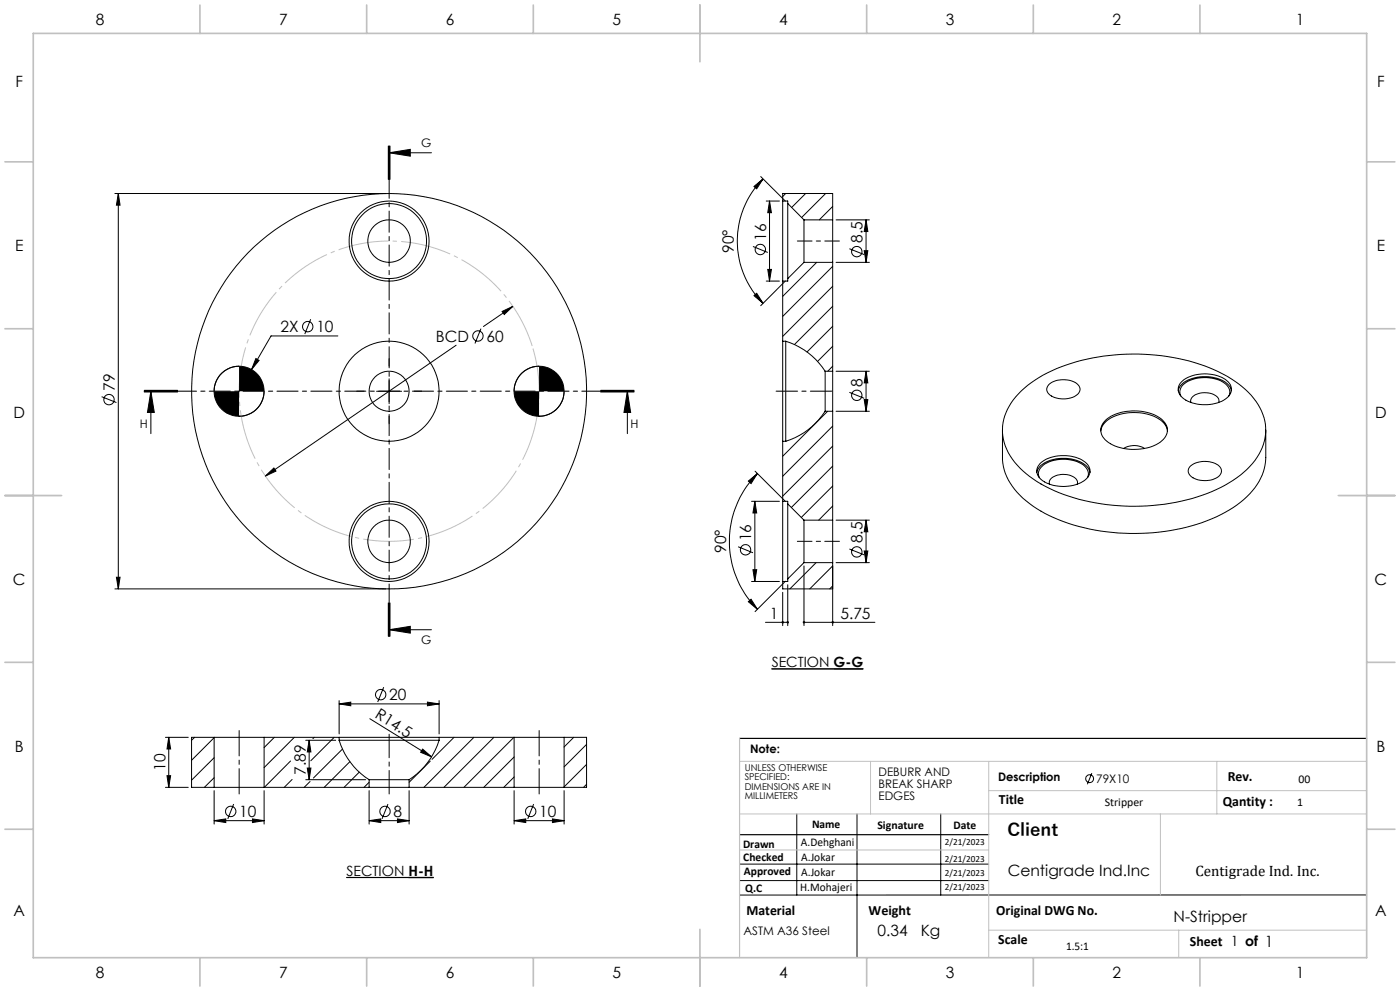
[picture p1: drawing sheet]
<svg xmlns="http://www.w3.org/2000/svg" width="420mm" height="297mm" viewBox="0 0 420 297" stroke-linecap="round" stroke-linejoin="round" font-family="sans-serif">
<g fill="none" stroke="#000" stroke-width=".3">
<path d="M34.5 58h81.2M35.5 58l.5 3.5h-1.1zM35.5 58v118.5M116.5 43.8v10M116.7 45.8l6.4-1v2zM116.7 45.8h12.7M116.7 43.8v10M117 43.8v10M226.2 55.9l2.7-2.3-1.9 3zM228.2 52.9l7.4 7.4M228.9 53.6a26.4 26.4 0 0 0 0 37.3M235.7 58l-.9 .9"/>
<path d="M241.7 58l-4.2 4.2M247.7 58l-7.2 7.2M225.9 73.9l4.4 1.8M229.9 60.3h3.9M230.9 60.3l.5 3.4h-1.1zM230.9 60.3v23.9M234.8 60.3v23.9M234.8 60.3h1.5v.7M234.8 60.3v-2.3h15v7.9M236.3 61v22.5M236.3 61l4.9 4.9M241.2 65.9v12.7"/>
<path d="M241.2 78.6l-4.9 4.9M241.2 65.9h8.6M241.2 78.6h8.6M245 78.6l-10.2 10.2M249.8 65.9v12.7M249.8 78.6v32.7M249.8 79.8l-15 15M249.8 61.9l-4 4M250.8 65.9h10M250.8 78.6h10M254.8 74.5l4.5 1.8M259.3 75.1h1.1l-.6 3.5z"/>
<path d="M259.8 65.9v12.7M259.8 65.9l.6 3.5h-1.1zM93.2 95.7l-1.8 4.4M144.3 98.5l-1.8 4.4M150.6 93.3l3.2-1.5-2.5 2.5zM153.8 91.8l-8.8 6.1M226.2 88.6l.8-.7 1.9 3zM229.9 84.2h3.9M230.3 80.7h1.1l-.5 3.5zM234.8 84.2v18.1M235.6 84.2l-7.4 7.4M236.3 83.5v.7h-1.5"/>
<path d="M249.8 85.8l-15 15M249.8 91.8l-11.5 11.5M249.8 97.8l-7.7 7.7M30.5 118.9l4.4 1.7M43.3 117.2h10M43.3 117h10M43.3 117.5h10M45.3 117.3l1 6.3h-2.1zM45.3 117.3v12.7M71.7 109.7a7.5 7.5 0 0 0-7.5 7.6M75.5 110.8l-7.5 13M76.8 107.5l.9 .5-2.2 2.8z"/>
<path d="M79.2 117.3a7.5 7.5 0 0 1-7.5 7.4M101.4 100.7h-20.1l-5.8 10.1M113 117.3h7.5M116.7 113.5v7.5M136.8 103.5l-57.2 39.2M161.7 109.7a7.5 7.5 0 0 0-7.5 7.6M169.2 117.3a7.5 7.5 0 0 1-7.5 7.4M180.2 117.2h10M180.2 117h10M180.2 117.5h10M188.2 117.3l1 6.3h-2zM188.2 117.3v12.7"/>
<path d="M234.8 102.3v30M234.8 102.3h.9M235.7 102.3a21.7 21.7 0 0 1 11.8 9M235.7 102.3v30M247.5 111.3v12M247.5 111.3h2.3M249.8 111.3v12M249.8 103.8l-4.5 4.5M249.8 109.7l-1.5 1.6M250.8 111.3h10M254.8 117.6l4.5 1.8M259.3 119.8h1l-.5 3.5z"/>
<path d="M259.8 111.3l.5 3.5h-1zM259.8 111.3v12M306.4 117.2a44.9 44.9 0 0 1 24.8-10.5 61.3 61.3 0 0 1 37 6.1 21.8 21.8 0 0 1 11.2 13.3 16 16 0 0 1-6.3 15.4 47.1 47.1 0 0 1-25.5 9.8 60.3 60.3 0 0 1-35.3-6.2 22.6 22.6 0 0 1-11-12.4 15.2 15.2 0 0 1 5.1-15.5zM314.9 115a7.2 7.2 0 0 1 8.7 .5 2.19 2.19 0 0 1-1.3 3.3 7.3 7.3 0 0 1-7.9-1 1.93 1.93 0 0 1 .5-2.8zM353.5 117.1a5.6 5.6 0 0 1 4.9-3.9 11.3 11.3 0 0 1 10.1 2.1l.6 .8 .3 1M354.2 118.7a3.4 3.4 0 0 1 2.2-4.4 11.4 11.4 0 0 1 11.3 .8 2.87 2.87 0 0 1 1 3.6M354.4 114.5a11.3 11.3 0 0 1 14.1 0 3.2 3.2 0 0 1-.9 5.1 11.6 11.6 0 0 1-13.2-.8 2.95 2.95 0 0 1 0-4.3zM234.8 132.3v17.9M234.8 132.3h.9M247.5 123.3a21.7 21.7 0 0 1-11.8 9M247.5 123.3h2.3M248.3 123.3l-13.5 13.4"/>
<path d="M249.8 123.3v32.6M249.8 127.7l-15 15M249.8 133.7l-15 15M249.8 139.7l-12.4 12.4M250.8 123.3h10M300.7 128.9v8.2a17 17 0 0 0 7.1 13 49.4 49.4 0 0 0 27.6 9.6 59.5 59.5 0 0 0 33.4-6.8 21 21 0 0 0 10.7-13.6l.2-2v-8.4M312 139a11.4 11.4 0 0 1 14.1 0 3.2 3.2 0 0 1-.9 5.1 11.7 11.7 0 0 1-13.2-.8 2.95 2.95 0 0 1 0-4.3zM330.2 129.1a6.5 6.5 0 0 1 5.3-4.7 14.2 14.2 0 0 1 13.6 2.3l.9 1.5 .2 .9M331.7 125.9a14.7 14.7 0 0 1 14.6-1.6 5.5 5.5 0 0 1 3.9 5 6.9 6.9 0 0 1-5.6 4.8 14.7 14.7 0 0 1-13.1-2.3 3.8 3.8 0 0 1 .2-5.9zM337.1 134.4a6 6 0 0 1 6.3 0M357 139.8a7.1 7.1 0 0 1 9 .2 2.18 2.18 0 0 1-1.3 3.3 7.2 7.2 0 0 1-7.8-1l-.5-1.1zM357.3 120.6a2.45 2.45 0 0 1 2.3-2.7 5.5 5.5 0 0 1 6 1.7v1"/>
<path d="M79.6 142.7l2.6-2.4 .6 .9zM224.5 144.2l2.7-2.3-1.9 3zM225.5 150.2h8.3M226.4 150.2l.6 3.5h-1.1zM226.4 150.2v24.1M226.5 141.2l9.1 9.1M227.2 141.9a28.8 28.8 0 0 0 0 40.7M234.8 150.2v24.1M234.8 150.2h1.5v.8M236.3 151v22.5M236.3 151l4.9 4.9M241.2 155.9v12.7"/>
<path d="M241.2 155.9h8.6M249.8 155.9v12.7M249.8 145.7l-9.4 9.4M249.8 151.7l-4.2 4.2M250.8 155.9h10M259.8 155.9l.5 3.5h-1zM259.8 155.9v12.7M311 141.6a5.6 5.6 0 0 1 4.9-3.9 10.8 10.8 0 0 1 10.5 2.5l.6 1.4M311.8 143.2a3.3 3.3 0 0 1 2.2-4.4 10.9 10.9 0 0 1 11.6 1.2 2.73 2.73 0 0 1 .6 3.2M314.9 145.1a2.09 2.09 0 0 1 1.8-2.5 5.4 5.4 0 0 1 6.4 1.5l.1 1M34.5 176.5h81.2M34.9 173h1.1l-.5 3.5z"/>
<path d="M221.4 163.9l4.5 1.8M225.5 174.3h8.3M225.9 170.7h1.1l-.6 3.6zM234.8 174.3v2.2h15M234.8 177.5v10M235.6 174.2l-9.1 9.1M236.3 173.5v.8h-1.5M236.3 175.3v12.2M241.2 168.6h8.6M241.2 168.6l-4.9 4.9M241.2 169.6v17.9M244.8 168.6l-7.8 7.9"/>
<path d="M249.8 168.6v18.9M249.8 169.6l-6.9 6.9M249.8 175.6l-.9 .9M250.8 168.6h10M254.8 164.5l4.5 1.8M259.3 165.1h1l-.5 3.5zM116.5 180.7v10M116.7 188.7l6.4-1v2.1zM116.7 188.7h12.7M116.7 180.7v10M117 180.7v10zM224.5 180.3l.8-.7 1.9 3z"/>
<path d="M229.7 186.5h6.6M241.2 186.5h21.3M101.7 211l3.5-.6v1.1zM101.7 210v10M101.7 211h30M110.9 215.4l18.6 11.4M115.1 205.9l-1.8 4.5M128.2 210.4l3.5 .6-3.5 .5zM131.7 210v10M231.5 200.4h27.4M49.6 221h6.9M49.6 236h6.9"/>
<path d="M50.1 232.5h1.1l-.6 3.5zM50.6 221v15M50.6 221l.6 3.5h-1.1zM58.4 221l-.9 .9M64.2 237v10M64.2 221.1l-6.7 6.8M64.2 227.1l-6.7 6.7M64.2 233.1l-2.9 2.9M64.2 221h15M64.2 236h15M64.2 221v15M64.2 221h-6.7v15h6.7"/>
<path d="M79.2 237v10M79.2 221v15M79.2 221h22.5M79.2 236h31.5M82.3 221l-3.1 3M87.2 222.1l-8 7.9M87.2 228.1l-7.9 7.9M87.6 233.6l-2.3 2.4M88.3 221l-1 1M91.7 233.7h18M91.7 221.9h9M92.2 230.2h1.1l-.6 3.5z"/>
<path d="M92.7 221.9l.6 3.5h-1.1zM92.7 221.9v11.8M93 234.2l-1.7 1.8M94.3 221l-.4 .4M100.3 221l-7.1 7M101.7 221.9h30M101.7 221h30M101.7 221.9a21.7 21.7 0 0 0 9 11.8M101.7 221v.9M102.7 224.5l-8.7 8.7M105 228.3l-7.7 7.7M107.8 231.4l-4.6 4.6"/>
<path d="M110.7 237v10M110.7 234.5l-1.5 1.5M110.7 233.7h12M110.7 236h12M110.7 233.7v2.3M122.7 237v10M122.7 233.7v2.3M122.7 236h31.5M126.8 224.5l2.7 2.3-3.3-1.3zM129.1 228.1l-6.4 6.4M131.7 221.9a21.7 21.7 0 0 1-9 11.8M131.7 221v.9"/>
<path d="M131.7 221h22.5M136.2 221l-6.6 6.6M142.2 221l-15 15M148.2 221l-15 15M154.2 221l-15 15M154.2 226.9l-9.1 9.1M154.2 232.9l-3.1 3.1M154.2 221h15M154.2 236h15M154.2 221v15M154.2 237v10M169.2 221v15"/>
<path d="M169.2 221h6.8v15h-6.8M169.2 237v10M172.1 221l-2.9 2.9M176 223.1l-6.8 6.7M176 229.1l-6.8 6.7M176 235.1l-.9 .9M327.6 231.7l-1.4 3.4M64.2 246l3.5-.6v1.1zM64.2 246h15M70.1 241l-1.8 4.4M75.7 245.4l3.5 .6-3.5 .5zM110.7 246l3.5-.6v1.1z"/>
<path d="M110.7 246h12M116.4 241l-1.8 4.4M119.2 245.4l3.5 .6-3.5 .5zM154.2 246l3.5-.6v1.1zM154.2 246h15M160.1 241l-1.8 4.4M165.7 245.4l3.5 .6-3.5 .5zM221.9 259h74.7M239 243.9v24.3M257.1 243.9v43.1M282.2 243.9v24.3M104 263h26.1"/>
<path d="M104 263h18.5M221.9 263.9h74.7M410 268.2h-188.1"/>
<circle cx="116.7" cy="72.3" r="11.2"/>
<circle cx="116.7" cy="72.3" r="6.4"/>
<circle cx="116.7" cy="72.2" r="12"/>
<circle cx="228.1" cy="74.8" r="1.55"/>
<circle cx="257" cy="75.4" r="1.55"/>
<circle cx="92.3" cy="97.9" r="1.55"/>
<circle cx="32.7" cy="119.8" r="1.55"/>
<circle cx="71.7" cy="117.3" r="7.5"/>
<circle cx="116.7" cy="117.3" r="6"/>
<circle cx="116.7" cy="117.3" r="59.2"/>
<circle cx="116.7" cy="117.2" r="15"/>
<circle cx="143.4" cy="100.7" r="1.55"/>
<circle cx="161.7" cy="117.2" r="7.5"/>
<circle cx="257" cy="118.5" r="1.55"/>
<circle cx="116.7" cy="162.2" r="11.2"/>
<circle cx="116.7" cy="162.2" r="6.4"/>
<circle cx="116.7" cy="162.3" r="12"/>
<circle cx="223.7" cy="164.8" r="1.56"/>
<circle cx="257" cy="165.4" r="1.55"/>
<circle cx="114.2" cy="208.2" r="1.56"/>
<circle cx="326.9" cy="233.4" r="1.18"/>
<circle cx="69.2" cy="243.2" r="1.55"/>
<circle cx="115.5" cy="243.2" r="1.55"/>
<circle cx="159.2" cy="243.2" r="1.55"/>
</g>
<path d="M250.1 200.5h8.9M122.5 263h7.6" fill="none" stroke="#000" stroke-width=".4"/>
<path d="M159.8 104.1a45 45 0 0 0-75.4-18.1 45 45 0 0 0 20.7 74.7 45 45 0 0 0 55.3-54.4l-.6-2.2" fill="none" stroke="#c0c0c0" stroke-width=".3" stroke-dasharray="15.2 1.3 1.3 1.3" stroke-dashoffset="-.4" stroke-linecap="butt"/>
<path d="M109.2 117.2h-2.2M116.7 109.7v-2.2M124.2 117.2h2.3M116.7 124.7v2.3" fill="none" stroke="#000" stroke-width=".3" stroke-dasharray="15.2 1.3 1.3 1.3"/>
<path d="M251.8 72.2h-12.6M251.8 162.2h-12.6" fill="none" stroke="#000" stroke-width=".3" stroke-dasharray="15.2 1.3 1.3 1.3" stroke-dashoffset="10.8"/>
<path d="M232.8 117.2h16.8" fill="none" stroke="#000" stroke-width=".3" stroke-dasharray="15.2 1.3 1.3 1.3" stroke-dashoffset="8.8"/>
<path d="M71.7 237.9v-19M161.7 237.9v-19" fill="none" stroke="#000" stroke-width=".3" stroke-dasharray="15.2 1.3 1.3 1.3" stroke-dashoffset="7.6"/>
<path d="M116.7 237.9v-17.8" fill="none" stroke="#000" stroke-width=".3" stroke-dasharray="15.2 1.3 1.3 1.3" stroke-dashoffset="8.2"/>
<path d="M116.7 43.8v146.9M190.2 117.2h-146.9" fill="none" stroke="#000" stroke-width=".3" stroke-dasharray="6.3 1.3 1.3 1.3" stroke-dashoffset=".8"/>
<path d="M221.9 221.3h188.1M221.9 250.2h74.7" fill="none" stroke="#000" stroke-width=".35"/>
<path d="M221.9 228.2h188.1M261.2 228.2v15.7M296.6 228.2v58.8M296.6 237h113.4M365.1 228.2v15.7M221.9 243.9h188.1M221.9 254.7h74.7M348.1 243.9v24.3M296.6 278.8h113.4M353.6 278.8v8.2" fill="none" stroke="#c0c0c0" stroke-width=".3"/>
<path d="M221.9 221.3v65.7" fill="none" stroke="#c0c0c0" stroke-width=".35"/>
<g fill="none" stroke="#c0c0c0" stroke-width=".5">
<path d="M10 10h400v277h-400zM60 1.5v8.5M110 1.5v8.5M160 1.5v8.5M210 1.5v17M260 1.5v8.5M310 1.5v8.5M360 1.5v8.5M1.5 48.5h8.5M410 48.5h8.5M1.5 98.5h8.5M410 98.5h8.5"/>
<path d="M1.5 148.5h17M401.5 148.5h17M1.5 198.5h8.5M410 198.5h8.5M1.5 248.5h8.5M410 248.5h8.5M210 278.5v17M60 287v8.5M110 287v8.5M160 287v8.5M260 287v8.5M310 287v8.5"/>
<path d="M360 287v8.5"/>
</g>
<g fill="#000">
<path d="M126.8 224.5l2.7 2.3-3.3-1.3z"/>
<path d="M35.5 58l.5 3.5h-1.1zM34.9 173h1.1l-.5 3.5zM259.8 65.9l.6 3.5h-1.1zM259.3 75.1h1.1l-.6 3.5zM226.4 150.2l.6 3.5h-1.1zM225.9 170.7h1.1l-.6 3.6zM230.9 60.3l.5 3.4h-1.1zM230.3 80.7h1.1l-.5 3.5zM50.6 221l.6 3.5h-1.1zM50.1 232.5h1.1l-.6 3.5z"/>
<path d="M116.7 45.8l6.4-1v2zM116.7 188.7l6.4-1v2.1z"/>
<path d="M226.2 55.9l2.7-2.3-1.9 3zM226.2 88.6l.8-.7 1.9 3z"/>
<path d="M76.8 107.5l-1.3 3.3 2.2-2.8zM240.9 186.3l-.1 .2h.4h-.4a.37 .37 0 0 0 .5 .4 .37 .37 0 0 0 .2-.6 .37 .37 0 0 0-.6 0zM249.6 186.2a.37 .37 0 0 0 0 .6 .37 .37 0 0 0 .6-.3h-.4h.4l-.2-.3zM64.2 246l3.5-.6v1.1zM75.7 245.4l3.5 .6-3.5 .5zM110.7 246l3.5-.6v1.1zM119.2 245.4l3.5 .6-3.5 .5zM101.7 211l3.5-.6v1.1zM128.2 210.4l3.5 .6-3.5 .5z"/>
<path d="M154.2 117.3a7.5 7.5 0 0 0 7.5 7.4v-7.4zM161.7 109.7v7.6h7.5a7.5 7.5 0 0 0-7.5-7.6zM64.2 117.3a7.5 7.5 0 0 0 7.5 7.4v-7.4zM71.7 109.7v7.6h7.5a7.5 7.5 0 0 0-7.5-7.6z"/>
<path d="M188.2 117.3l1 6.3h-2zM45.3 117.3l1 6.3h-2.1z"/>
<path d="M79.6 142.7l3.2-1.5-.6-.9zM150.6 93.3l.7 1 2.5-2.5z"/>
<path d="M224.5 144.2l2.7-2.3-1.9 3zM224.5 180.3l.8-.7 1.9 3zM259.3 119.8h1l-.5 3.5zM259.8 111.3l.5 3.5h-1zM92.2 230.2h1.1l-.6 3.5zM92.7 221.9l.6 3.5h-1.1z"/>
<path d="M259.3 165.1h1l-.5 3.5zM259.8 155.9l.5 3.5h-1z"/>
<path d="M236.1 186.2a.36 .36 0 0 0 0 .6 .36 .36 0 0 0 .6-.3h-.4h.4l-.2-.3zM234.6 186.2l-.1 .3h.3h-.3a.37 .37 0 0 0 .4 .3 .37 .37 0 0 0 .2-.5 .37 .37 0 0 0-.5-.1zM165.7 245.4l3.5 .6-3.5 .5zM154.2 246l3.5-.6v1.1z"/>
</g>
<text font-size="5.3" x="302.2" y="250.7">Client</text>
<g font-size="4.7">
<text x="28.7" y="7.6">8</text>
<text x="83.7" y="7.6">7</text>
<text x="133.7" y="7.6">6</text>
<text x="183.7" y="7.6">5</text>
<text x="233.7" y="7.6">4</text>
<text x="283.7" y="7.6">3</text>
<text x="333.7" y="7.6">2</text>
<text x="388.7" y="7.6">1</text>
<text x="4.6" y="26.1">F</text>
<text x="413.1" y="26.1">F</text>
<text x="4.5" y="75.3">E</text>
<text x="220.2" y="75.8" transform="rotate(-90 220.2 75.8)">90°</text>
<text x="229.8" y="72.2" transform="rotate(-90 229.8 72.2)">16</text>
<text x="258.8" y="72.8" transform="rotate(-90 258.8 72.8)">8.5</text>
<text x="413" y="75.3">E</text>
<text x="84.2" y="99.6">2X</text>
<text x="94.9" y="99.6">10</text>
<text x="130.7" y="102.4">BCD</text>
<text x="146" y="102.4">60</text>
<text x="34.4" y="117.2" transform="rotate(-90 34.4 117.2)">79</text>
<text x="258.8" y="115.9" transform="rotate(-90 258.8 115.9)">8</text>
<text x="4" y="125.3">D</text>
<text x="412.5" y="125.3">D</text>
<text x="217.8" y="165.8" transform="rotate(-90 217.8 165.8)">90°</text>
<text x="225.4" y="162.2" transform="rotate(-90 225.4 162.2)">16</text>
<text x="258.8" y="162.8" transform="rotate(-90 258.8 162.8)">8.5</text>
<text x="3.9" y="175.3">C</text>
<text x="412.4" y="175.3">C</text>
<text x="231" y="185.5">1</text>
<text x="252.1" y="185.5">5.75</text>
<text x="116.8" y="209.9">20</text>
<text x="112.2" y="215" transform="rotate(32 112.2 215)">R14.5</text>
<text x="4.4" y="225.3">B</text>
<text x="412.9" y="225.3">B</text>
<text x="49.6" y="231" transform="rotate(-90 49.6 231)">10</text>
<text x="91.7" y="232.3" transform="rotate(-90 91.7 232.3)">7.89</text>
<text x="71.8" y="244.9">10</text>
<text x="118.1" y="244.9">8</text>
<text x="161.8" y="244.9">10</text>
<text x="302.3" y="262.6">Centigrade Ind.Inc</text>
<text x="4" y="274.6">A</text>
<text x="412.5" y="274.6">A</text>
<text x="263.3" y="280.5">0.34</text>
<text x="276.2" y="280.5">Kg</text>
<text x="352.1" y="276.4">N-Stripper</text>
<text x="28.7" y="293.1">8</text>
<text x="83.7" y="293.1">7</text>
<text x="133.7" y="293.1">6</text>
<text x="183.7" y="293.1">5</text>
<text x="233.7" y="293.1">4</text>
<text x="283.7" y="293.1">3</text>
<text x="333.7" y="293.1">2</text>
<text x="388.7" y="293.1">1</text>
</g>
<text font-size="4.5" x="358.6" y="262.6">Centigrade Ind. Inc.</text>
<g font-size="4.2">
<text x="231.5" y="200">SECTION G-G</text>
<text x="368.3" y="234.1">Rev.</text>
<text x="299.7" y="240.9">Title</text>
<text x="366.8" y="241.6">Qantity :</text>
<text x="104" y="262.5">SECTION H-H</text>
<text x="223.9" y="274.2">Material</text>
<text x="260.6" y="274.2">Weight</text>
<text x="298.9" y="274.2">Original DWG No.</text>
<text x="299.5" y="282.8">Scale</text>
<text x="357" y="283.6">Sheet 1 of 1</text>
</g>
<g font-size="3.5">
<text x="126.4" y="44.2">G</text>
<text x="42" y="128.4">H</text>
<text x="189.2" y="128.4">H</text>
<text x="126.4" y="192.9">G</text>
<text x="225" y="225.7">Note:</text>
<text x="263.6" y="232.6">DEBURR AND</text>
<text x="263.6" y="236.1">BREAK SHARP</text>
<text x="263.6" y="239.7">EDGES</text>
<text x="299.4" y="234.1">Description</text>
<text x="328.9" y="234.7">79X10</text>
<text x="389.6" y="234.7">00</text>
<text x="331.5" y="241.6">Stripper</text>
<text x="389.2" y="241.6">1</text>
<text x="243.6" y="248.1">Name</text>
<text x="263.2" y="248.5">Signature</text>
<text x="286" y="248.5">Date</text>
<text x="222.9" y="254">Drawn</text>
<text x="240.3" y="253.6">A.Dehghani</text>
<text x="240.4" y="257.9">A.Jokar</text>
<text x="223" y="258.1">Checked</text>
<text x="223.2" y="262.1">Approved</text>
<text x="240.4" y="262.4">A.Jokar</text>
<text x="223.6" y="267.4">Q.C</text>
<text x="240.1" y="267.1">H.Mohajeri</text>
<text x="223.1" y="280.2">ASTM A36 Steel</text>
<text x="319.8" y="284.6">1.5:1</text>
</g>
<g font-size="2.8">
<text x="223.4" y="231">UNLESS OTHERWISE</text>
<text x="223.4" y="233.8">SPECIFIED:</text>
<text x="223.4" y="236.7">DIMENSIONS ARE IN</text>
<text x="223.4" y="239.5">MILLIMETERS</text>
<text x="283.5" y="253.2">2/21/2023</text>
<text x="283.5" y="258.4">2/21/2023</text>
<text x="283.5" y="262.7">2/21/2023</text>
<text x="283.5" y="266.6">2/21/2023</text>
</g>
</svg>
